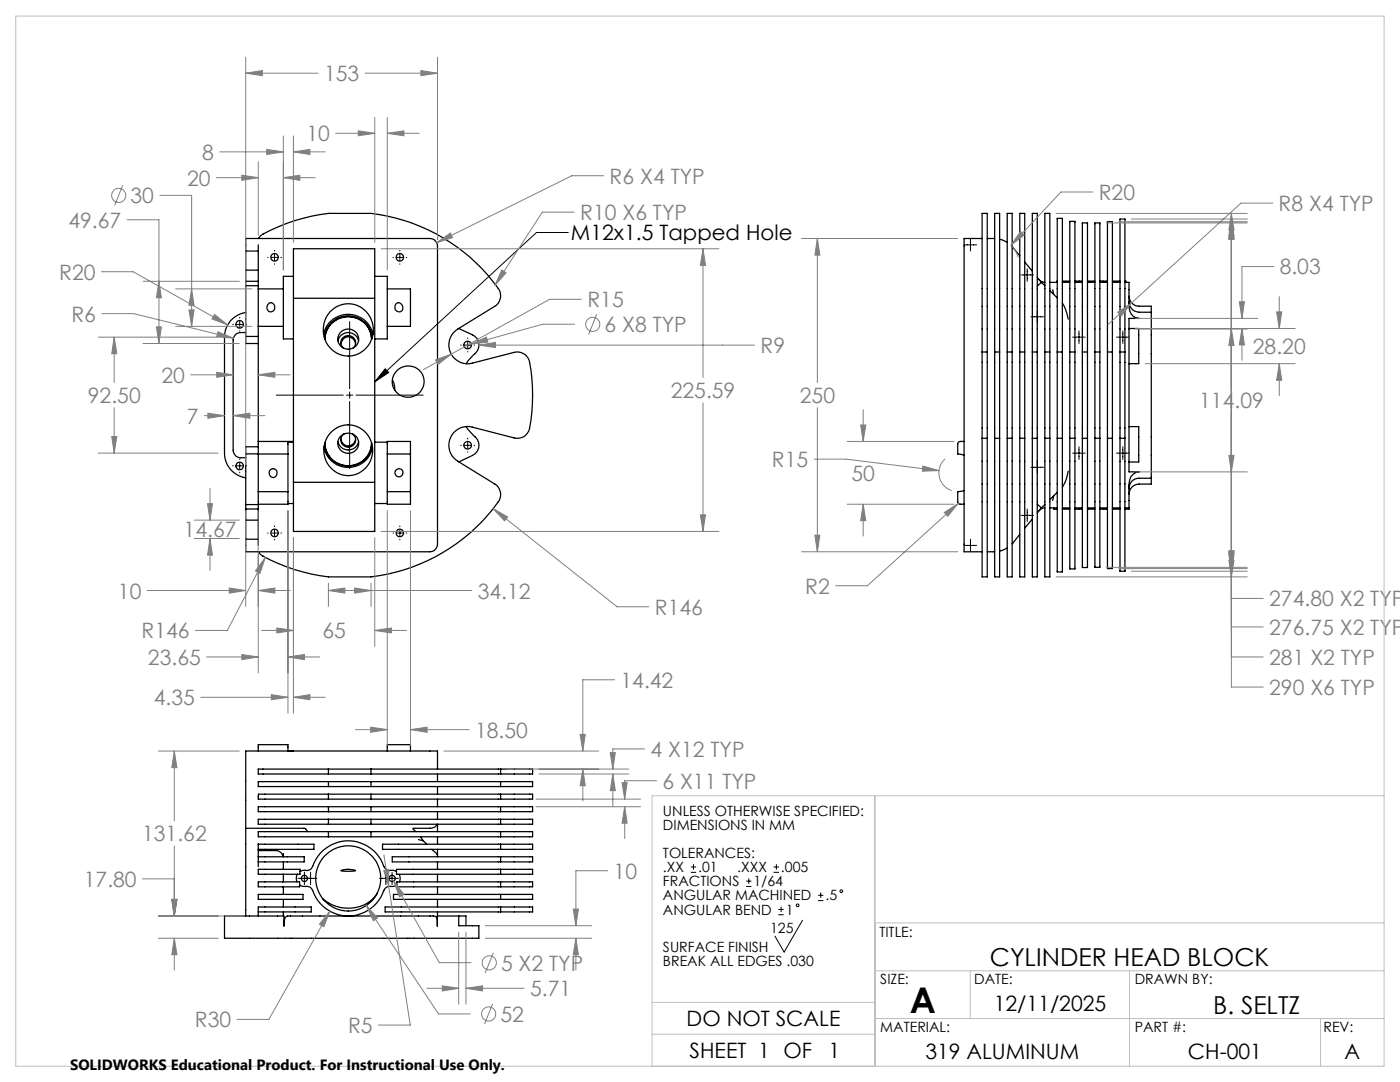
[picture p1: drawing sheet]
<svg xmlns="http://www.w3.org/2000/svg" width="279mm" height="216mm" viewBox="0 0 279 216" stroke-linecap="round" stroke-linejoin="round" font-family="sans-serif">
<g fill="none" stroke="#000" stroke-width=".25">
<path d="M49 50.1v-2.5h36.8a1.57 1.57 0 0 1 1.5 1.5v59.5a1.57 1.57 0 0 1-1.5 1.5h-36.8v-2.5M49 53.9v2.2M49 56.1v11M49 50.1h2.5M49 56.1h2.5M49 50.1v3.8M49 53.9h2.5M49 57h2.5M51.5 57.6v7.5M51.5 47.6l.6-.6a35 35 0 0 1 13.4-4.4h8.5a36.5 36.5 0 0 1 25.7 15.4 2.52 2.52 0 0 1-1 3.1l-7.3 4.6a3.7 3.7 0 0 0-1.5 4.6 3.7 3.7 0 0 0 4.4 2.2l8.3-2.2a2.51 2.51 0 0 1 3.1 2 35.7 35.7 0 0 1-.1 13.6 2.47 2.47 0 0 1-3 1.5l-8.3-2.2a3.7 3.7 0 0 0-4.4 2.2 3.7 3.7 0 0 0 1.5 4.6l7.3 4.6a2.48 2.48 0 0 1 .7 3.5 36.6 36.6 0 0 1-25.4 15h-8.5a33.5 33.5 0 0 1-13.5-4.5l-.5-.5M51.5 48.9v8.7M51.5 57.6h5.1"/>
<path d="M56.6 57.6v7.5M58.6 55.1v12.5M58.6 55.1v-5.5h16.2v5.5M58.6 55.1h-2v2.5M58.6 59.5h16.2M74.8 55.1v12.5M74.8 55.1h2.5v2.5M77.3 57.6v7.5M77.3 57.6h4.6v7.5h-4.6M196 47.6h-3.6v62.5h3.6M197 47.6h1.5M199.5 47.7l1.5 .7"/>
<path d="M202 49.2l1.5 1.8M204.5 52.3l1.5 1.8M207 55.4l.8 .9M207.4 55.8l.5 .4 .6 .1M207.8 56.3l-.8 .8M207.8 56.3l.7 .7M209.5 58l1.5 1.4M209.5 56.3h1.5M210.1 57.8l.2 .9M211 56.1v.2M212 56.1h1.5M212 56.3h1.5"/>
<path d="M214.5 56.1h1.5M214.5 56.3h1.5M217 56.1h1.5M217 56.3h1.5M219.5 56.1h1.5M219.5 56.3h1.5M222 56.1h1.5M222 56.3h1.5M224.5 56.3h.8v4.3a2.91 2.91 0 0 0 1.4 2.8l.6 .1h-2v9.1M224.5 56.1h.2v.2M225.3 59.1a2.05 2.05 0 0 0 2 2h2.5v1.2M49 67.1v1.4h2.5"/>
<path d="M49 62.3a4.9 4.9 0 0 0-4.2 5v23.1a4.9 4.9 0 0 0 4.2 5M49 66.4a1.97 1.97 0 0 0-2.2 .6l-.3 .8v22.1a1.51 1.51 0 0 0 1.5 1.4h1M49 67.1h2.5M51.5 65.1v23M51.5 65.1h5.1M53.7 60.5a.84 .84 0 0 1 1.1 .9 .84 .84 0 0 1-1.3 .6 1.03 1.03 0 0 1 .2-1.5zM56.6 65.1v2.5h2M58.6 67.6v20.6M64.6 66.7a5.1 5.1 0 0 1 4.9-4 5.1 5.1 0 0 1 4.9 4M64.7 67.5a4.8 4.8 0 0 1 4.8-4.5 4.8 4.8 0 0 1 4.8 4.5M64.8 67.7a4.7 4.7 0 0 1 4.7-4.6 4.7 4.7 0 0 1 4.7 4.6M64.8 67.6a4.7 4.7 0 0 1 4.7-4.4 4.7 4.7 0 0 1 4.7 4.4"/>
<path d="M65.9 62.2a5 5 0 0 1 6.5-.7 5 5 0 0 1 1.7 6.4 5 5 0 0 1-6.1 2.9 5 5 0 0 1-3.4-5.9l.6-1.7zM67.5 68a2.11 2.11 0 0 1 2-1.6 2.11 2.11 0 0 1 2.1 1.6M68.5 69.4a1.43 1.43 0 0 1 0-2 1.43 1.43 0 0 1 2 0 1.43 1.43 0 0 1 0 2M70.9 68.5a1.45 1.45 0 0 0-1.4-1.3 1.45 1.45 0 0 0-1.4 1.4M74.8 67.6v20.6M77.3 65.1v2.5h-2.5M78.3 75.8l.3 .7 .2 1.4M79 60.7a.88 .88 0 0 1 1.3 .3 .88 .88 0 0 1-.6 1.2 .93 .93 0 0 1-.9-.5 .93 .93 0 0 1 .2-1zM91.5 65.5l2.8 1.3a2.36 2.36 0 0 1 0 4.2l-1.3 1.6M196 70.2v17.3M196 70.2v-27.6h1v27.6M196 70.2h1"/>
<path d="M197 70.2v17.3M198.5 70.2v17.3M198.5 70.2v-27.6h1v27.6M198.5 70.2h1M199.5 70.2v17.3M201 70.2v17.3M201 70.2v-27.6h1v27.6M201 70.2h1M202 70.2v17.3M203.5 70.2v17.3M203.5 70.2v-27.6h1v27.6M203.5 70.2h1"/>
<path d="M204.5 70.2v17.3M206 70.2v17.3M206 70.2v-27.6h1v27.6M206 70.2h1M207 70.2v17.3M208.5 70.2v17.3M208.5 70.2v-27.6h1v27.6M208.5 70.2h1M209.5 70.2v17.3M211 70.2v17.3M211 70.2v-26.6h1v26.6M211 70.2h1"/>
<path d="M212 70.2v17.3M212 60.5a9 9 0 0 1 1.2 3.2M213.5 70.2v17.3M213.5 70.2v-26h1v26M213.5 70.2h1M214.5 70.2v17.3M216 70.2v17.3M216 70.2v-25.7h1v25.7M216 70.2h1M217 70.2v17.3M218.5 70.2v17.3M218.5 70.2v-25.7h1v25.7"/>
<path d="M218.5 70.2h1M219.5 70.2v17.3M221 70.2v17.3M221 70.2v-26h1v26M221 70.2h1M222 70.2v17.3M223.5 70.2v17.3M223.5 70.2v-26.5h1v26.5M223.5 70.2h1M224.5 70.2v17.3M225.3 60.3a2.05 2.05 0 0 0 2 2h2.5M225.3 65.5h2v7.1h-2"/>
<path d="M225.3 72.6v12.5M229.8 62.3v33.1M49 90.6v11M49 90.6h2.5M51.5 98.1v2.5M51.5 88.1v2.5M51.5 90.6v7.5M51.5 89.1h-2.5v1.5M51.5 88.1h7.1M51.5 98.1h6M51.5 90.6h6M54 93.7a.84 .84 0 0 1 1.3 .7 .84 .84 0 0 1-1.3 .7 1.01 1.01 0 0 1 0-1.4z"/>
<path d="M57.5 98.1v2.5h-6M57.5 88.1v2.5M57.5 90.6v7.5M57.5 88.2h1.1M58.6 88.2v12.3M58.6 96.2h16.2M64.7 89.2a4.9 4.9 0 0 0 4.8 4.1 4.9 4.9 0 0 0 4.8-4.1M64.8 88.3a4.7 4.7 0 0 0 4.7 4.7 4.7 4.7 0 0 0 4.7-4.7M64.8 88.5a4.7 4.7 0 0 0 4.7 4.4 4.7 4.7 0 0 0 4.7-4.4M66.3 86a5 5 0 0 1 6.9 .6 5 5 0 0 1-.3 6.9 4.9 4.9 0 0 1-6.7 .1 4.9 4.9 0 0 1-.7-6.7zM67.4 88.1a2.13 2.13 0 0 0 2.1 1.7 2.13 2.13 0 0 0 2.1-1.7M68.1 87.6a1.45 1.45 0 0 0 1.4 1.4 1.45 1.45 0 0 0 1.4-1.4"/>
<path d="M68.7 86.6a1.46 1.46 0 0 0-.3 2.1 1.46 1.46 0 0 0 2.2 0 1.46 1.46 0 0 0-.3-2.1M74.8 88.2v12.3M74.8 88.2h2.5M77.3 98.1v2.5h4.6v-2.5M77.3 90.6v-2.5h4.6v2.5M77.3 90.6v7.5M77.3 98.1h4.6M77.3 90.6h4.6M81.9 90.6v7.5M93 85.1l.8 1.1a5.1 5.1 0 0 1 1.8 2.3v.5a2.14 2.14 0 0 1-1.3 1.9l-2.8 1.3M192.4 97.9l-1.3 .2 .1 2.3 .2 .2h1M192.4 88.1h-.8a.49 .49 0 0 0-.5 .5v2l1.3 .2"/>
<path d="M196 87.5v27.6h1v-27.6M196 87.5h1M198.5 87.5v27.6h1v-27.6M198.5 87.5h1M201 87.5v27.6h1v-27.6M201 87.5h1M203.5 87.5v27.6h1v-27.6M203.5 87.5h1M206 87.5v27.6h1v-27.6M206 87.5h1M208.5 87.5v27.6h1v-27.6M208.5 87.5h1"/>
<path d="M210.3 99l-.2 .9M211 87.5v26.6h1v-26.6M211 87.5h1M211 98.2l-1.5 1.5M213.2 94v.1a8.1 8.1 0 0 1-1.2 3.1M213.5 87.5v26h1v-26M213.5 87.5h1M216 87.5v25.7h1v-25.7M216 87.5h1M218.5 87.5v25.7h1v-25.7M218.5 87.5h1M221 87.5v26h1v-26"/>
<path d="M221 87.5h1M223.5 87.5v26.5h1v-26.5M223.5 87.5h1M225.3 85.1h2v7.1h-2M225.3 85.1v9.1h2a2.52 2.52 0 0 0-2 2.9v4.3M229.8 95.4h-2.5a1.99 1.99 0 0 0-2 2M229.8 95.4v1.2h-2.5a2.05 2.05 0 0 0-2 2M49 101.6v2.2M49 107.6h2.5M49 101.6h2.5M49 103.8v3.8M49 103.8h2.5"/>
<path d="M49 100.7h2.5M51.5 100.6v8.2M57.5 100.5h1.1M58.6 100.5v5.5h16.2v-5.5M74.8 100.5h2.5M197 110.1h1.5M201 109.3l-1.5 .7M203.5 106.6l-1.5 1.9M206 103.6l-1.5 1.8M207 100.6l.8 .8M207.8 101.4l-.8 .9M208.5 101.4a1.47 1.47 0 0 0-1.1 .5"/>
<path d="M208.5 100.7l-.7 .7M209.5 101.4h1.5M210.3 101.4v.2h.7M212 101.6h1.5M212 101.4h1.5M214.5 101.6h1.5M214.5 101.4h1.5M217 101.6h1.5M217 101.4h1.5M219.5 101.6h1.5M219.5 101.4h1.5M222 101.6h1.5"/>
<path d="M222 101.4h1.5M224.5 101.4h.8M225.3 101.4v.2h-.8M51.5 149.9v-1.3h6v1.3M57.5 149.8h1.1M65.5 158.5h-13.9l-.1 .4v.6h14M65.5 153.5h-14v.9h14M65.5 156h-14v1h14M65.5 153.5v.9M65.5 156v1M65.5 158.5v1M65.5 159.5h8.5"/>
<path d="M65.5 158.5h8.5M65.5 153.5h8.5M65.5 154.4h8.5M65.5 156h8.5M65.5 157h8.5M74 159.5h25.9M74 158.5h25.9M74 156h25.9M74 157h25.9M74 154.4h25.9M74 153.5h25.9M74 153.5v.9"/>
<path d="M74 156v1M74 158.5v1M77.3 149.9v-1.3h4.6v1.3M87.3 154.4v1.6M87.3 153.5v-3.6h-38.3v32.9M87.3 157v1.5M87.3 159.5v1.5M99.9 158.5h6.4v1h-6.4M99.9 156h6.4v1h-6.4M99.9 153.5h6.4v.9h-6.4M99.9 153.5v.9M99.9 156v1"/>
<path d="M99.9 158.5v1M49 165.3h11.7l.3 .1 .4 .5M51.5 178.5h9v1h-9zM51.5 176h8.3v1h-8.3zM51.5 173.5h8.4v.9h-8.4zM51.5 168.5h11.2v1h-11.2M51.5 171h9.2v1h-9.2M51.5 169.5v1.5M51.5 172v.9M51.5 168.4v.1M51.5 169.7h3.8l.8 .4 .4 .9 .1-.7M51.5 168.5v1"/>
<path d="M51.5 171v1M56.6 172v1.5M56.6 174.4v1.6M56.6 177v1.5M56.6 179.5v1.5M59.3 174.4l-.2 .9 .2 .7M59.8 176.6l.5 .2a1.94 1.94 0 0 1 1.9 .5 7.6 7.6 0 0 0 7.3 5.5 7.6 7.6 0 0 0 7.3-5.5 1.94 1.94 0 0 1 1.9-.5l.5-.2M59.9 173.9l.8-.3a1.39 1.39 0 0 0 1.7-.7 7.6 7.6 0 0 1 7.3-5.1 7.6 7.6 0 0 1 7.1 5.4l.7 .5 .9-.1 .7 .3M65.5 165.9h-14v1.1h14M65.5 163.5h-14v1h14M65.5 161h-14v1h14M65.5 161v1"/>
<path d="M65.5 163.5v1M65.5 165.9v1.1M65.5 165.9h8.5M65.5 167h8.5M65.5 163.5h8.5M65.5 164.5h8.5M65.5 162h8.5M65.5 161h8.5M68.1 173.7a4.7 4.7 0 0 1 2.9 0l-2.2 .1zM74 165.9h25.9M74 167h25.9M74 164.5h25.9"/>
<path d="M74 163.5h25.9M74 162h25.9M74 161h25.9M74 161v1M74 163.5v1M74 165.9v1.1M75.2 178.2a6.8 6.8 0 0 1-8 2.7l-1.2-.5-1.6-1.1M79.7 174.4l.2 .9-.2 .7M83.5 167.5l1 .2M83.9 167l.6 .7M84.5 167.7l.7 .8M86.1 169.5l1.2 1.1"/>
<path d="M87.2 164.5l-.4 .5-.5 .2-3.9 .1 .6 .6M87.3 162v1.5M87.3 164.5v1.4M87.3 167v1.5M87.3 169.5v1.5M87.3 172v1.5M87.3 174.4v1.6M87.3 177v1.5M87.3 179.5v1.5M99.9 173.5h-20.8v.9h20.8M99.9 173.5h6.4v.9h-6.4M99.9 176h-20.7v1h20.7"/>
<path d="M99.9 176h6.4v1h-6.4M99.9 178.5h-21.4v1h21.4M99.9 178.5h6.4v1h-6.4M99.9 168.5h-23.6v1h23.6M99.9 171h-21.6v1h21.6M99.9 168.5h6.4v1h-6.4M99.9 171h6.4v1h-6.4M99.9 165.9h6.4v1.1h-6.4M99.9 161h6.4v1h-6.4M99.9 163.5h6.4v1h-6.4M99.9 161v1M99.9 163.5v1"/>
<path d="M99.9 165.9v1.1M99.9 168.5v1M99.9 171v1M99.9 173.5v.9M99.9 176v1M99.9 178.5v1M44.8 182.8h11.9v2a2.41 2.41 0 0 1 .5-2h29.1a.83 .83 0 0 1 1 .8v1.2v-2h4.2v1.9h4.1v2.5h-50.8zM51.5 182h10.6v-1h-10.6v1.8M56.6 182v.8M87.3 182v.8M91.5 182.8h1.5v1.9M99.9 181h-23v1h23"/>
<path d="M99.9 181h6.4v1h-6.4M99.9 181v1"/>
<circle cx="54.8" cy="51.3" r=".76"/>
<circle cx="79.8" cy="51.3" r=".76"/>
<circle cx="47.8" cy="64.7" r=".76"/>
<circle cx="69.5" cy="67.6" r="2.04"/>
<circle cx="81.4" cy="76.2" r="3.2"/>
<circle cx="93.3" cy="68.8" r=".76"/>
<circle cx="47.8" cy="93" r=".76"/>
<circle cx="69.5" cy="88.4" r="2.05"/>
<circle cx="79.6" cy="94.3" r=".81"/>
<circle cx="93.3" cy="88.8" r=".76"/>
<circle cx="54.8" cy="106.3" r=".76"/>
<circle cx="79.8" cy="106.3" r=".76"/>
<circle cx="60.7" cy="175.3" r=".61"/>
<circle cx="69.5" cy="175.3" r="6.5"/>
<circle cx="78.2" cy="175.3" r=".61"/>
</g>
<g fill="none" stroke="#808080" stroke-width=".2">
<path d="M49 14.6l3.4-.5v1zM49 11.4v81.4M49 14.6h14.5M72.8 14.6h14.5M84 14.1l3.3 .5-3.3 .5zM87.3 11.4v36.4M24.5 37l-1.6 4M31.9 39h6.3v26.1M43.2 35.5h8.3M43.9 30.3h12.7M48.3 35l3.2 .5-3.2 .5zM51.5 32.3v14.7"/>
<path d="M53.2 29.8l3.4 .5-3.4 .5zM56.6 35.5l3.2-.5v1zM56.6 27.1v26.8M56.6 35.5h6.3M58.6 30.3l3.2-.5v1zM58.6 27.1v21.3M58.6 30.3h6.3M67 26.6h7.8M71.5 26.1l3.3 .5-3.3 .5zM74.8 23.4v25M77.3 26.6l3.3-.5v1zM77.3 23.4v30.5"/>
<path d="M77.3 26.6h6.3M120.5 35.1h-6.4l-27 13.3M218.1 38.3h-6.4l-9.9 10.7M20.2 54.2h6.4l18.8 10.6M25.4 43.9h6.3v24.6M28.5 56.1h19.3M31.7 56.1l.5 3.3h-1zM35.1 57.6h15.2M38.2 57.6l.5 3.3h-1zM76.1 49.6h67.4M87.1 48.4l2.8-1.9 .4 .9zM100.2 53.9l.8 .5-2.2 2.5z"/>
<path d="M114.6 42.3h-6.4l-9.4 14.6M116 59.7h-6.3l-25.2 14.1M140.3 49.6l.5 3.4h-1zM140.3 49.6v25.7M159.9 47.6h31.2M163.1 47.6l.5 3.3h-1zM163.1 47.6v28.7M202 49.2a4.5 4.5 0 0 1 1.2 2.2M203.7 46.2l.7 .7-2.6 2.1zM210.8 42.6h38.1M220.8 44.5h28.1M223.3 44.2h25.6"/>
<path d="M225.8 43.7h23.1M245.7 43.7l.6 3.3h-1zM245.7 44.2l.6 3.4h-1zM245.7 44.5l.6 3.3h-1zM245.7 42.6l.6 3.3h-1zM245.7 42.6v94.5h6.4M254 40.5h-6.4l-26.4 24.2M254.2 53.2h-6.3v10.3M255.3 59.2v6.3M19.6 67.3h23.9M20.3 62.6h6.4l19.9 4.9M22.8 67.3l.5 3.3h-1z"/>
<path d="M22.8 67.3v9M28.5 68.5h19.3M31.2 65.2h1l-.5 3.3zM35.1 65.1h15.2M37.7 61.8h1l-.5 3.3zM38.1 74.8h8.4M42.8 62.8l2.6 2-3.1-1.2zM43.3 74.3l3.2 .5-3.2 .5zM43.5 66.2l3.1 1.3-3.3-.3zM51.5 74.8l3.4-.5v1zM51.5 74.8h6.4M86.9 71.8l3.2-1.1-2.7 2z"/>
<path d="M94.1 68.7l3-1.4 .3 1zM95.6 68.9l3.3-.6v1.1zM95.6 68.9h55M114.7 64.7h-6.4l-14.2 4M119.1 62.7l-1.6 4M223.1 62.3l2.7-1.9-2 2.6zM226.6 65.5h31.9M226.6 65.7h22.3M226.6 63.5h24.4M228.5 72.6h30M245.7 65.7l.6 3.2h-1zM247.3 60.2h1.1l-.5 3.3z"/>
<path d="M247.9 65.5l.5 3.3h-1.1zM247.9 65.5v6.4M254.8 62.2h1l-.5 3.3zM255.3 72.6l.5 3.3h-1zM255.3 72.6v6.3M19.6 90.4h23.9M22.3 87.1h1l-.5 3.3zM22.8 81.4v9M40.8 82.9h4M41.5 82.4l3.3 .5-3.3 .6zM41.9 97.4v6.4M46.5 82.9l3.3-.5v1.1z"/>
<path d="M46.5 82.9h6.4M140.3 80.4v25.6M162.5 91.6h6.3l18.6 2.3M163.1 81.4v28.7M169.1 88.1h21.3M171.8 84.8h1l-.5 3.3zM172.3 81.7v6.4M184.2 93l3.2 .9-3.3 .1zM188.6 91.6a3.7 3.7 0 0 0 1.3 6.3M226.6 94.2h22.3M245.3 90.9h1l-.6 3.3zM29.4 117.8h19.6"/>
<path d="M38.7 103.8h9.1M38.7 107.5h9.1M41.4 100.5h1l-.5 3.3zM41.9 107.5l.5 3.3h-1zM41.9 107.5v6.3M45.8 117.3l3.2 .5-3.2 .6zM49 102v19M51.5 117.8l3.4-.5v1.1zM51.5 117.8h6.4M51.5 102v32.3M53 111.2l-1.1 3.2-.9-.5zM53 111.2l-7.6 14.6h-6.4"/>
<path d="M57.5 101.9v40.4M58.6 107.3v35M65.5 117.8l3.3-.5v1.1zM65.5 116.4v4.6M65.5 117.8h28.7M70.8 117.3l3.2 .5-3.2 .6zM74 116.4v4.6M74.8 107.3v21.7M76.1 106h67.4M77.3 101.9v46.9M81.9 101.9v46.9M98.4 101.5l2.9 1.7-.6 .7z"/>
<path d="M98.4 101.5l24.8 19.6h6.3M139.8 102.7h1l-.5 3.3zM159.9 110.1h31.2M162.6 106.8h1l-.5 3.3zM169.1 100.6h21.3M172.3 100.6l.5 3.3h-1zM172.3 100.6v6.4M188.5 102.3l2.7-1.9-2 2.6zM191.2 100.4l-18.1 16.5h-6.3M210.8 115.1h38.1M220.8 113.2h28.1M223.3 113.5h25.6"/>
<path d="M225.8 114h23.1M245.3 110.7h1l-.6 3.3zM245.3 110.1h1l-.6 3.4zM245.3 109.9h1l-.6 3.3zM245.3 111.8h1l-.6 3.3zM245.7 119.4h6.4M40.1 139.1h17.4M41.2 131.1h10.3M48.3 130.6l3.2 .5-3.2 .5zM52.2 125.8h6.4M54.2 138.6l3.3 .5-3.3 .5zM55.2 125.3l3.4 .5-3.4 .5z"/>
<path d="M57.5 131.1l3.2-.5v1zM57.5 131.1h6.3M58.6 139.1l3.2-.5v1zM58.6 139.1h6.3M74.8 125.8l3.3-.5v1zM74.8 125.8h6.3M122.7 135.6h-6.4v14.3M245.7 131.1h6.4M245.7 125.1h6.4M31.6 149.9h16.2M34.8 149.9l.5 3.3h-1zM34.8 149.9v13.9"/>
<path d="M70.9 145.6h6.4M74 145.1l3.3 .5-3.3 .5zM81.9 145.6l3.3-.5v1zM81.9 145.6h11.7M88.6 149.9h30.9M101.2 153.5h24.3M107 159.5h20.8M107.6 154.4h17.9M115.8 146.5h1l-.5 3.4zM116.3 153.5l.5 3.3h-1zM116.3 153.5v6.3M121.8 150.2h1l-.5 3.3z"/>
<path d="M122.3 154.4l.5 3.4h-1zM122.3 154.4v6.4M124.1 156.2h1.1l-.5 3.3zM128.7 149.4h-6.4v4.1M131 155.8h-6.3v3.7M28.4 175.4h6.4M34.3 179.5h1l-.5 3.3zM34.8 168.8v14M76.6 173.7l1-.2v3.4zM76.6 170.6l1 6.3M77.6 176.9l4.3 27.6h-6.4M78.6 175.8l2 2.7-.9 .5z"/>
<path d="M78.6 175.8l9.1 16.3h6.3M107 161h20.8M121.3 173.7h-6.4v11M124.7 161l.5 3.3h-1.1zM124.7 161v6.3M31.6 187.2h11.9M31.6 182.8h16.9M34.8 187.2l.5 3.3h-1zM34.8 187.2v6.4M65.8 181.8l-1.2 3.1-.9-.5zM65.8 181.8l-12.1 21.6h-6.4M73.1 180.7l2.3 2.5-.9 .5z"/>
<path d="M73.1 180.7l14.4 21.6h6.4M85.2 197.2h6.3M88.3 196.7l3.2 .5-3.2 .5zM91.5 186v14.4M93 197.2l3.3-.5v1zM93 186v14.4M93 197.2h11.6M96.8 187.2h21.3M96.8 184.7h21.3M98.5 190.1l-1.7 4M114.4 181.4h1l-.5 3.3zM114.9 187.2l.5 3.3h-1z"/>
<path d="M114.9 187.2v6.4M98.3 200.3l-1.6 4"/>
<circle cx="23.7" cy="39" r="1.41"/>
<circle cx="118.3" cy="64.7" r="1.41"/>
<circle cx="97.6" cy="192.1" r="1.41"/>
<circle cx="97.5" cy="202.3" r="1.4"/>
</g>
<g fill="none" stroke="#000" stroke-width=".2">
<path d="M53.4 51.4h.1M54.2 51.4h1.2M54.8 50v.1M54.8 50.7v1.3M54.8 52.6v.1M56.1 51.4h.1M78.4 51.4h.1M79.2 51.4h1.2M79.8 50v.1M79.8 50.7v1.3M79.8 52.6v.1M81.1 51.4h.1"/>
<path d="M113.4 46.4h-6.3l-32.3 29.8M192.4 48.9h2.5M193.7 47.6v2.5M203.8 54.9h2.5M205 53.6v2.5M46.4 64.7h.2M47.2 64.7h1.3M47.8 63.3v.2M47.8 64.1v1.3M47.8 66v.1M49.1 64.7h.1M55.1 78.8h13.4"/>
<path d="M69.1 78.8h1.3M69.8 64.2v13.4M69.8 78.2v1.3M71 78.8h13.5M76.9 73.6l.7 .7-2.8 1.9zM91.9 68.9h.2M92.7 68.9h1.3M93.3 67.5v.1M93.3 68.2v1.3M93.3 70.1v.1M94.6 68.9h.1M205.7 63.2h2.6"/>
<path d="M207 62v2.5M214.1 67.3h2.5M215.3 66v2.5M222.8 67.3h2.5M224.1 66v2.5M46.4 93h.2M47.2 93h1.3M47.8 91.6v.1M47.8 92.3v1.3M47.8 94.2v.2M49.1 93h.1M69.8 80.1v13.4"/>
<path d="M91.9 88.9h.2M92.7 88.9h1.3M93.3 87.5v.1M93.3 88.2v1.3M93.3 90.1v.1M94.6 88.9h.1M205.7 93.2h2.6M207 92v2.5M214.1 90.4h2.5M215.3 89.1v2.6M222.8 90.4h2.5M224.1 89.1v2.6"/>
<path d="M53.4 106.4h.1M54.2 106.4h1.2M54.8 105v.1M54.8 105.7v1.3M54.8 107.6v.1M56.1 106.4h.1M78.4 106.4h.1M79.2 106.4h1.2M79.8 105v.1M79.8 105.7v1.3M79.8 107.6v.1M81.1 106.4h.1"/>
<path d="M192.4 108.8h2.5M193.7 107.6v2.5M203.8 102.8h2.5M205 101.6v2.5M59.5 175.3h3.8M60.7 174v2.5M62 174v2.5M75.7 175.3h3.8M77 174v2.5M78.2 174v2.5M137.9 174.1h1M137.9 173h1"/>
<path d="M138.4 172.4v1.1M148.9 176.9h1.1M148.9 175.8h1.1M149.4 175.3v1.1M154.4 174.1h1.1M154.4 173h1.1M154.9 172.4v1.1M163.3 179.7h1M163.3 178.6h1M163.8 178.1v1.1M155.3 182.5h1.1M155.3 181.5h1.1"/>
<path d="M155.9 180.9v1.1M160.2 183.6l-3.7 6.4-1.8-3.2"/>
<circle cx="167.9" cy="177.8" r=".27"/>
<circle cx="159.2" cy="180.6" r=".27"/>
</g>
<path d="M3.1 3.2h273.1v209.6h-273.1zM174.6 158.8v54M276.2 158.8h-146.1v54M174.6 193.7h101.6M174.6 184.1h101.6M193.6 193.7v9.5M225.4 193.7v19.1M130.1 200h44.5M130.1 206.4h44.5M174.6 203.2h101.6M263.5 203.2v9.6" fill="none" stroke="#c0c0c0" stroke-width=".2"/>
<path d="M76.9 73.6l.7 .7-2.8 1.9z" fill="#000"/>
<path d="M98.4 101.5l2.3 2.4 .6-.7zM65.5 117.8l3.3-.5v1.1zM70.8 117.3l3.2 .5-3.2 .6zM53 111.2l-2 2.7 .9 .5zM94.1 68.7l3.3-.4-.3-1zM87.1 48.4l3.2-1-.4-.9zM84 14.1l3.3 .5-3.3 .5zM49 14.6l3.4-.5v1zM55.2 125.3l3.4 .5-3.4 .5zM74.8 125.8l3.3-.5v1zM81.9 145.6l3.3-.5v1zM74 145.1l3.3 .5-3.3 .5zM54.2 138.6l3.3 .5-3.3 .5zM58.6 139.1l3.2-.5v1zM57.5 131.1l3.2-.5v1zM48.3 130.6l3.2 .5-3.2 .5zM45.8 117.3l3.2 .5-3.2 .6zM51.5 117.8l3.4-.5v1.1zM51.5 74.8l3.4-.5v1zM43.3 74.3l3.2 .5-3.2 .5zM46.5 82.9l3.3-.5v1.1zM41.5 82.4l3.3 .5-3.3 .6zM22.3 87.1h1l-.5 3.3zM22.8 67.3l.5 3.3h-1zM42.8 62.8l-.5 .8 3.1 1.2zM41.4 100.5h1l-.5 3.3zM41.9 107.5l.5 3.3h-1zM139.8 102.7h1l-.5 3.3zM140.3 49.6l.5 3.4h-1zM37.7 61.8h1l-.5 3.3zM38.2 57.6l.5 3.3h-1zM31.7 56.1l.5 3.3h-1zM31.2 65.2h1l-.5 3.3zM56.6 35.5l3.2-.5v1zM48.3 35l3.2 .5-3.2 .5zM58.6 30.3l3.2-.5v1zM53.2 29.8l3.4 .5-3.4 .5zM77.3 26.6l3.3-.5v1zM71.5 26.1l3.3 .5-3.3 .5zM43.5 66.2l-.2 1 3.3 .3zM100.2 53.9l-1.4 3 2.2-2.5zM95.6 68.9l3.3 .5v-1.1zM86.9 71.8l.5 .9 2.7-2zM203.7 46.2l-1.9 2.8 2.6-2.1zM223.1 62.3l.7 .7 2-2.6zM254.8 62.2h1l-.5 3.3zM255.3 72.6l.5 3.3h-1zM245.7 65.7l.6 3.2h-1zM245.3 90.9h1l-.6 3.3zM247.3 60.2h1.1l-.5 3.3zM247.9 65.5l.5 3.3h-1.1zM188.5 102.3l.7 .7 2-2.6zM184.2 93l-.1 1 3.3-.1zM171.8 84.8h1l-.5 3.3zM172.3 100.6l.5 3.3h-1zM163.1 47.6l.5 3.3h-1zM162.6 106.8h1l-.5 3.3zM245.3 110.7h1l-.6 3.3zM245.7 43.7l.6 3.3h-1zM245.7 44.2l.6 3.4h-1zM245.3 110.1h1l-.6 3.4zM245.7 44.5l.6 3.3h-1zM245.3 109.9h1l-.6 3.3zM245.7 42.6l.6 3.3h-1zM245.3 111.8h1l-.6 3.3zM122.3 154.4l.5 3.4h-1zM121.8 150.2h1l-.5 3.3zM78.6 175.8l1.1 3.2 .9-.5zM73.1 180.7l1.4 3 .9-.5zM76.6 173.7l1 3.2v-3.4zM65.8 181.8l-2.1 2.6 .9 .5zM114.9 187.2l.5 3.3h-1zM114.4 181.4h1l-.5 3.3zM88.3 196.7l3.2 .5-3.2 .5zM93 197.2l3.3-.5v1zM34.3 179.5h1l-.5 3.3zM34.8 187.2l.5 3.3h-1zM116.3 153.5l.5 3.3h-1zM115.8 146.5h1l-.5 3.4zM124.1 156.2h1.1l-.5 3.3zM124.7 161l.5 3.3h-1.1zM34.8 149.9l.5 3.3h-1zM34.3 179.5h1l-.5 3.3z" fill="#808080"/>
<text font-size="7.1" x="181.6" y="202">A</text>
<g font-size="4.9">
<text x="197.6" y="192.8">CYLINDER HEAD BLOCK</text>
<text x="242.1" y="202.3">B. SELTZ</text>
</g>
<g font-size="4.2" fill="#808080">
<text x="64.7" y="16.2">153</text>
<text x="61.2" y="28.2">10</text>
<text x="40.4" y="31.9">8</text>
<text x="26" y="40.5">30</text>
<text x="37.3" y="37">20</text>
<text x="121.7" y="36.7">R6 X4 TYP</text>
<text x="219.3" y="39.9">R20</text>
<text x="13.7" y="45.4">49.67</text>
<text x="115.8" y="43.9">R10 X6 TYP</text>
<text x="255.2" y="42.1">R8 X4 TYP</text>
<text x="11.8" y="55.8">R20</text>
<text x="255.4" y="54.8">8.03</text>
<text x="14.2" y="64.2">R6</text>
<text x="117.2" y="61.3">R15</text>
<text x="120.6" y="66.3">6 X8 TYP</text>
<text x="151.8" y="70.4">R9</text>
<text x="250" y="70.6">28.20</text>
<text x="32.2" y="76.4">20</text>
<text x="17.5" y="80.4">92.50</text>
<text x="133.9" y="79.4">225.59</text>
<text x="159.6" y="80.4">250</text>
<text x="239.3" y="81.5">114.09</text>
<text x="37.3" y="84.5">7</text>
<text x="154.1" y="93.2">R15</text>
<text x="169.9" y="95.9">50</text>
<text x="36.7" y="107.2">14.67</text>
<text x="23.5" y="119.4">10</text>
<text x="95.4" y="119.4">34.12</text>
<text x="160.7" y="118.4">R2</text>
<text x="130.7" y="122.7">R146</text>
<text x="253.3" y="121">274.80 X2 TYP</text>
<text x="28.3" y="127.4">R146</text>
<text x="64.3" y="127.4">65</text>
<text x="253.3" y="126.7">276.75 X2 TYP</text>
<text x="29.5" y="132.7">23.65</text>
<text x="123.8" y="137.2">14.42</text>
<text x="253.3" y="132.7">281 X2 TYP</text>
<text x="30.7" y="140.7">4.35</text>
<text x="253.3" y="138.7">290 X6 TYP</text>
<text x="94.8" y="147.2">18.50</text>
<text x="129.8" y="151">4 X12 TYP</text>
<text x="132.2" y="157.4">6 X11 TYP</text>
<text x="28.4" y="167.9">131.62</text>
<text x="16.7" y="177">17.80</text>
<text x="122.5" y="175.3">10</text>
<text x="100" y="193.7">5 X2 TYP</text>
<text x="99.9" y="203.9">52</text>
<text x="105.8" y="198.8">5.71</text>
<text x="38.9" y="205">R30</text>
<text x="69.5" y="206.1">R5</text>
</g>
<g font-size="4.2">
<text x="113.9" y="48">M12x1.5 Tapped Hole</text>
<text x="198.3" y="201.7">12/11/2025</text>
<text x="137" y="204.7">DO NOT SCALE</text>
<text x="137.6" y="211.1">SHEET 1 OF</text>
<text x="165.4" y="211.1">1</text>
<text x="184.7" y="211.2">319 ALUMINUM</text>
<text x="237.1" y="211.2">CH-001</text>
<text x="268.3" y="211.2">A</text>
</g>
<text font-size="3" x="14" y="213.5">SOLIDWORKS Educational Product. For Instructional Use Only.</text>
<g font-size="2.8">
<text x="132.3" y="162.7">UNLESS OTHERWISE SPECIFIED:</text>
<text x="132.3" y="165.6">DIMENSIONS IN MM</text>
<text x="132.3" y="171.2">TOLERANCES:</text>
<text x="132.3" y="176.9">FRACTIONS</text>
<text x="132.3" y="174">.XX</text>
<text x="132.3" y="179.7">ANGULAR MACHINED</text>
<text x="139.3" y="174">.01</text>
<text x="147.1" y="174">.XXX</text>
<text x="150.4" y="176.9">1/64</text>
<text x="155.9" y="174">.005</text>
<text x="164.7" y="179.7">.5</text>
<text x="132.3" y="182.5">ANGULAR BEND</text>
<text x="156.8" y="182.5">1</text>
<text x="132.3" y="189.9">SURFACE FINISH</text>
<text x="153.7" y="186.2">125</text>
<text x="175.5" y="186.9">TITLE:</text>
<text x="132.3" y="192.8">BREAK ALL EDGES .030</text>
<text x="175.7" y="196.4">SIZE:</text>
<text x="194.4" y="196.4">DATE:</text>
<text x="226.5" y="196.4">DRAWN BY:</text>
<text x="175.7" y="206">MATERIAL:</text>
<text x="226.5" y="206">PART #:</text>
<text x="264.1" y="206">REV:</text>
</g>
</svg>
